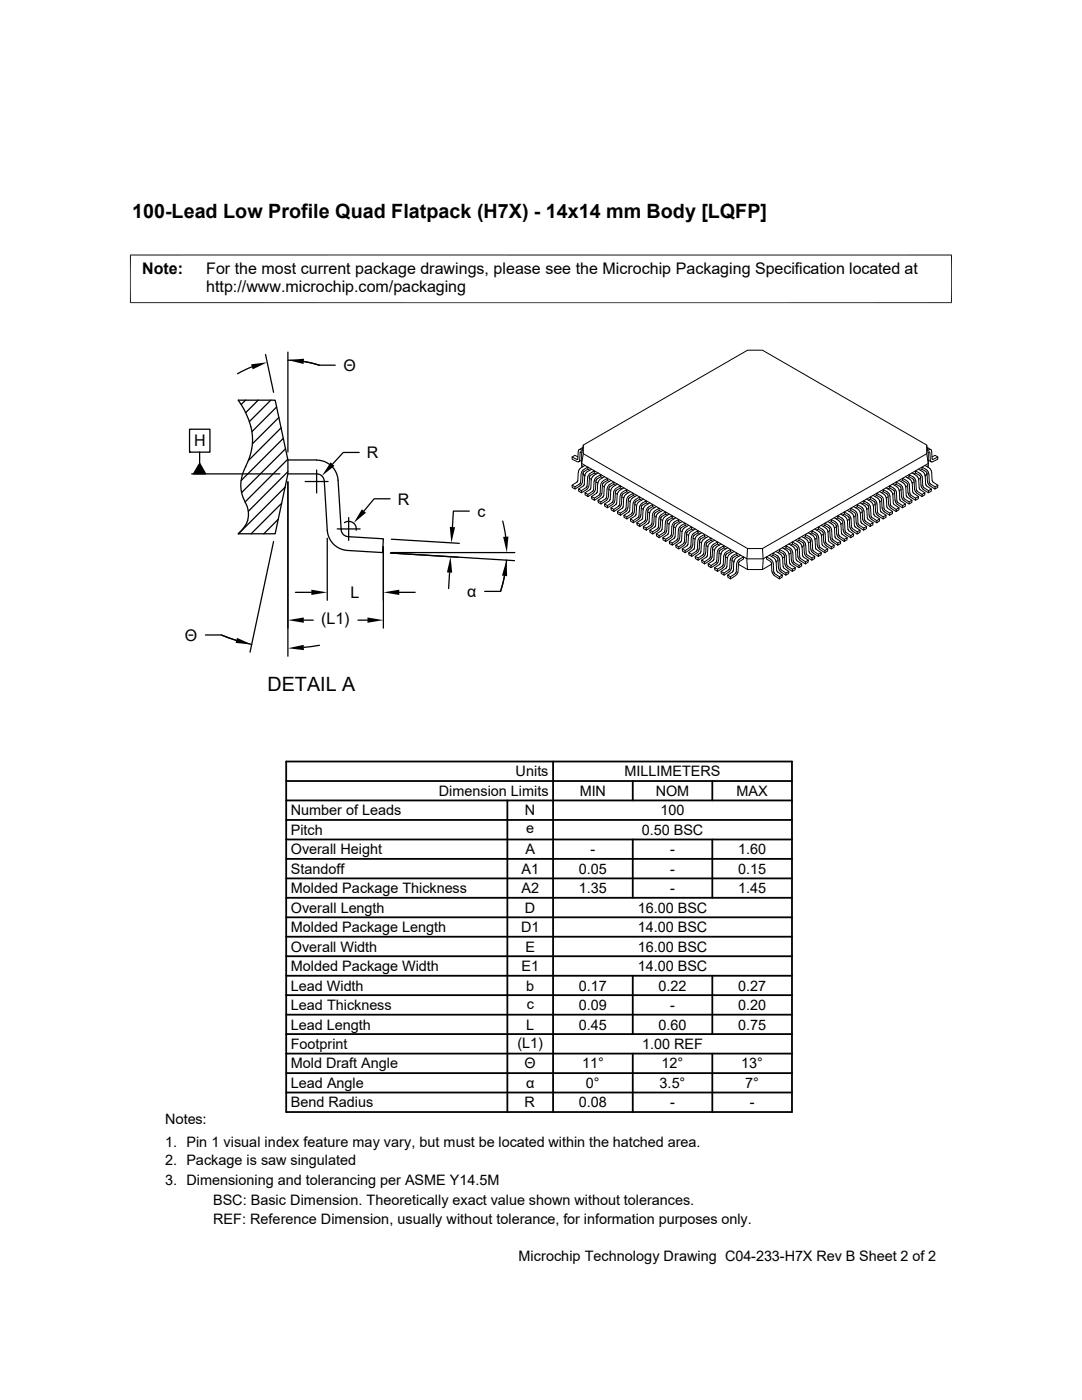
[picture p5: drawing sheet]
<svg xmlns="http://www.w3.org/2000/svg" width="216mm" height="279mm" viewBox="0 0 216 279" stroke-linecap="round" stroke-linejoin="round" font-family="sans-serif">
<g fill="none" stroke="#000" stroke-width=".2">
<path d="M26 50.8v9.7M189.9 50.8v9.7M189.9 50.9h-164M25.9 60.4h164M114.2 96.8l.5 .4v.4l-.5-.3zM115.3 95.9l-.2 .3-.9 .6M115.3 91.2l-.6-.3-.5 .3M115.4 97.6l.6 .3v.4l-.5-.3zM115.6 92l-.1 .1M115.7 91.8l-.1 .2M115.7 97l-1 .6M115.7 93.5l-.3 .6-.1 1.8"/>
<path d="M115.8 96.4l-1.1 .8M115.8 96.2v.1M115.8 96.3v.1M116 89.8l-.4-.1-.2 .2-.1 1.8-1.1-.5v.5l1 .5 .3-.1M116 89.8l.2 .1M116.1 92.9v.3M116.1 91.8l-.6 .4M116.1 89.4l-.6 .3M116.1 90.3l-.2-.1-.1 .1-.1 1.5M116.3 89.4h-.2M116.3 94.4l.1 .3 .3 .2-.3-.2M116.3 94.4l-.1 1.9-.5 .7"/>
<path d="M116.4 94.4h.1M116.4 88.8l32.8-18.9h2.9l32.8 18.9v1.8l-32.8 18.9h-2.9l-32.8-18.9zM116.4 88.8l-.3 1.8v1.9l32.9 19h3.3l32.9-19v-1.9l-.3-1.8M116.4 90.6l-.3 1.9v.4l.3 .2M116.4 94.3l.9-.7v-.4l-.9 .5-.4 .6-.1 1.9M116.4 94.3v.1M116.7 98.3l.6 .4v.4l-.5-.3zM116.7 92.9l-.9 .6M117 97.7l-1 .6M117.1 97.2l-1.1 .7M117.2 95.4l-.1 1.7M117.3 95.1v.3"/>
<path d="M117.3 93.6l.4 .3M117.6 95.4l.4 .3M117.6 94.6l-.3 .6M117.6 94.6l1-.6v.4l-.8 .4M117.7 95.1l-.2 1.9-.5 .7M117.8 94.9l-.2 .2M117.8 94.9h.1M118 99.1l.6 .3v.4l-.5-.3zM118 93.6l-1.1 .8-.2 .4-.2 2-1.1 .8M118.2 95.2l-.2 .6-.1 1.6-.2 .3-1 .6M118.3 98l-1 .7M118.3 95l-.1 .3"/>
<path d="M118.4 97.9l-.1 .1M118.4 97.8v.1M118.4 98.3l-1.1 .8M118.5 96.1l-.1 1.7M118.6 95.9v.2M118.6 94.4l.4 .2M118.7 98l-.2 .3M118.8 97.7l-.1 .4M118.9 96.2l.4 .2M118.9 95.3l-.3 .6M118.9 95.3l1-.6v.4l-.8 .5M119 95.9l-.2 1.9"/>
<path d="M119 95.7l-.1 .1M119 95.7v.1M119.1 95.6v.1M119.2 98.1l-.2 .3-1 .7M119.3 99.8l.6 .4v.4l-.5-.3zM119.3 94.4l-1 .6M119.5 98.8l-.9 .6M119.7 98.6l-.2 .2M119.7 98.6v.1M119.7 98.5h.1M119.9 95.1l.3 .3M120 98.8l-.3 .3-1.1 .7"/>
<path d="M120.1 98.5l-.1 .3M120.2 96.9l.4 .3M120.3 96.5l.9-.6v-.4l-.9 .5-.4 .5-.1 2M120.3 96.5l-.2 2M120.3 99.1l-1 .7M120.6 97.3l-.3 1.9M120.6 97v.3M120.6 95.1l-.9 .6-.3 .5-.2 1.9M120.9 99.5l-1 .7M121 99.4l-.2 .1M121 99.2v.2M121.2 95.9l.3 .2"/>
<path d="M121.5 97.7l.4 .2M121.5 97.4l-.2 2-.3 .5-1.1 .7M121.6 99.9l-1 .7M121.7 97.1l-.2 .2M121.7 96.6l.8-.4v.4l-.8 .5M121.7 96.7l-.5 .7-.1 1.8M121.9 95.9l-.9 .5-.4 .7M122 97.5l-.1 .5-.1 1.6-.2 .3M122.2 97.2l-.2 .3M122.3 100l-.2 .3M122.5 98.1l-.2 1.8M122.5 96.6l.3 .2"/>
<path d="M122.8 98.2l-.1 1.6-.2 .5M122.8 98.4l.4 .2M122.8 98.1v.1M122.9 98l-.1 .1M122.9 97.9v.1M123 97.8l.8-.4v-.5l-.9 .6-.4 .6M123 97.9h-.1M123.2 96.6l-1 .7M123.8 97.4l.3 .2M124.1 98.9l-.1 1.9M124.1 99.2l.4 .2M124.2 98.7l.9-.6v-.4l-.9 .5-.4 .5-.2 2.1"/>
<path d="M124.2 98.8l-.1 .1M124.5 99.3l-.1 1.8M124.5 97.4l-.9 .5-.4 .5-.2 2M125.1 98.1l.3 .2M125.4 99.7l-.2 1.9-.4 .5-1 .7M125.4 99.9l.4 .2M125.4 99.6v.1M125.6 98.9l.8-.5v.5l-.8 .4-.2 .3M125.6 98.9l-.5 .7-.3 2M125.8 98.1l-.9 .5-.4 .7M126.4 98.9l.3 .2M126.7 99.8l-.2 .3"/>
<path d="M126.9 99.6l.8-.4v.4l-.8 .5M126.9 99.7l-.2 .1M127.1 98.9l-.9 .5-.4 .5-.2 2M127.7 99.6l.3 .2M128.4 99.6l-1 .6M172.9 99.6l1 .6M173.7 99.6l-.4 .2M174.2 98.9l.9 .5 .3 .3M174.4 99.6l-.7-.4v.4l.7 .5M174.4 99.7l.4 .4M174.9 98.9l-.3 .2M175.4 99.8l.1 .3"/>
<path d="M175.5 98.1l.9 .5 .4 .7M175.7 98.9l-.8-.5v.5l.8 .4M175.7 98.9l.2 .2M175.7 99.3l.2 .3M175.9 99.6l.1 1.9 .4 .6M175.9 99.9l-.3 .2M175.9 99.1l.4 .5 .1 1.9M176.2 98.1l-.3 .2M176.8 99.3v.2M176.8 97.4l.9 .5 .4 .7M176.9 99.5l.1 1.8M177 98.1l.2 .2"/>
<path d="M177 98.1l-.8-.4v.4l.9 .6M177.1 98.8l.3 2M177.2 99.2l-.4 .2M177.2 98.3l.3 .6 .2 1.9M177.5 97.4l-.3 .2M178.1 98.6l.2 1.8M178.1 96.6l.8 .5M178.3 97.9h.1M178.4 97.9v.1M178.4 98l.1 .1M178.5 98.1l.3 2.2M178.5 97.6l-1-.7v.5l.8 .4"/>
<path d="M178.5 98.4l-.4 .2M178.5 97.6l.3 .5M178.8 96.6l-.3 .2M178.8 98.1l.3 2.1M178.9 97.1l.2 .2M179.1 97.2l.2 .3M179.3 97.5l.3 2.2M179.4 95.9l.8 .4M179.6 99.7l.1 .2M179.6 97.1l.2 .2M179.6 96.6l-.8-.4v.4l.8 .5M179.6 96.7l.5 .7 .2 1.8"/>
<path d="M179.7 99.9l1 .7M179.8 97.4l.2 2.2 1.4 1M179.8 97.7l-.4 .2M180.1 95.9l-.3 .2M180.1 96.3l.6 .8M180.3 99.2v.2M180.3 99.4l.2 .1M180.4 99.5l1 .7M180.7 95.1l.8 .5M180.7 97v.3M180.7 97.3l.2 1.7M180.8 99l.2 .2"/>
<path d="M181 99.1l1 .7M181 96.5l.2 2M181 96.5l-.9-.6v-.4l.9 .5 .4 .5 .1 2M181.1 96.9l-.4 .3M181.2 98.5l.2 .3M181.4 98.8l.2 .3 1.1 .7M181.4 95.1l-.3 .3M181.4 95.6l.3 .2M181.6 98.5h.1M181.6 98.6v.1M181.6 98.6l.2 .2M181.7 95.8l.3 .7 .1 1.6"/>
<path d="M181.7 98.8l1 .6M182 94.4l1 .6M182.1 98.1l.2 .3 1 .7M182.2 95.6v.1M182.2 95.6l-.8-.5v-.4l.9 .5 .4 .7M182.2 95.7l.1 .1M182.3 95.7l.1 .1M182.4 95.9l.1 1.9M182.4 96.2l-.4 .2M182.5 97.7l.1 .4M182.6 98l.3 .4 1.1 .7M182.7 94.4l-.3 .2"/>
<path d="M182.7 99.4l.6-.3-.1 .4-.5 .3zM182.7 95.9l.1 1.8M182.9 97.7v.1M182.9 97.8v.1M182.9 97.9l.1 .1M183 95l.2 .3M183 98l1 .7M183.2 95.2l.1 .6 .1 1.6 .2 .3M183.3 93.6l.8 .5 .4 .6 .2 1.9 .2 .4M183.5 94.9l.1 .2M183.5 94.8l-.8-.4v-.4l.9 .5 .4 .7M183.6 97.7l1 .6"/>
<path d="M183.6 95.1l.3 2.2 1.4 1M183.7 95.4l-.4 .3M184 93.6l-.4 .3M184 98.7l.6-.4-.1 .5-.5 .3zM184 95.1l.1 1.9M184.1 97l.1 .1M184.2 97.2l1.1 .7M184.6 92.9l.8 .5 .4 .5 .2 2M184.9 97l.9 .6M184.9 94.3l.1 .1M184.9 94.3l-.9-.7v-.4l1.1 .8 .2 .6M184.9 90.6l.3 1.9v.4l-.3 .2"/>
<path d="M185 94.4l-.1 .3-.3 .2 .3-.2M185 94.4l.1 2 .4 .5 1 .7M185 89.4h.2M185.2 90.3l.2-.1 .1 .1 .1 1.5M185.2 89.4l.5 .3-.6 .2M185.2 91.8l.6 .4M185.2 92.9v.3M185.3 97.9l.5-.3v.4l-.5 .3zM185.4 94.6l.1 1.7M185.5 96.3v.1M185.5 96.4l1.1 .8M185.6 91.8l.1 .2"/>
<path d="M185.7 92l.1 .1M185.8 89.7l.1 .4 .1 1.6 1.1-.5v.5l-1 .5-.3-.1M186 91.2l.6-.3 .5 .3M186 95.9l.2 .3M186.2 96.2l.9 .6M186.6 97.2l.5-.4v.5l-.6 .3zM120.6 100.6l.6 .3v.4l-.6-.3zM121.9 101.3l.6 .4v.4l-.6-.4zM122.2 100.3l-1 .6M122.5 100.3l-.2 .3-1.1 .7M123 100.5l-1.1 .8M123 100.5v.1"/>
<path d="M123.2 102.1l.6 .3v.4l-.6-.3zM123.4 101l-.9 .7M123.5 100.9l-.1 .1M123.6 100.8l-.1 .1M123.8 101l-.3 .4-1 .7M124 100.7l-.2 .3M124.3 101.3l-1.1 .8M124.3 101.1v.2M124.5 102.8l.6 .3v.5l-.6-.3zM124.8 101.6l-1 .8M125.5 102.2l-1 .6M125.5 102.1l-.1 .1"/>
<path d="M125.6 102l-.1 .2M125.6 101.9h.1M125.8 103.6l.6 .3v.4l-.6-.3zM126 103l-.9 .6M126.2 102.8l-.2 .1M126.3 100.4l-.2 2-1 .7M126.4 102.5l-.2 .3M126.5 100.1l-.2 .3M126.6 102l-.2 .6M126.7 100.7l.3 .2M126.7 100.4l-.1 1.6M126.8 100.1l-.1 .2"/>
<path d="M126.9 102.8l-1.1 .8M126.9 100.1l-.1 .1M126.9 102.6v.1M126.9 102.7v.1M127.1 104.3l.6 .3v.5l-.6-.3zM127.2 100.5l-.2 .5-.1 1.6M127.4 103.2l-1 .7M127.4 100.2l-.2 .3M127.4 103.1v.1M127.5 103l-.1 .1M127.7 103.3l-1.3 1M127.8 103l-.1 .3"/>
<path d="M127.9 102.8l-.1 .2M128 101.4l.3 .2M128 101.1l-.1 1.7M128.1 100.9l-.1 .2M128.2 100.4l.7-.5v.5l-.8 .5M128.2 103.5l-1.1 .8M128.2 100.4l-.6 .7-.1 1.9M128.3 101.8l-.1 1.7M128.4 105.1l.5 .3 .1 .4-.6-.3zM128.4 101.5l-.1 .3M128.5 101.2l-.1 .4M128.6 104l-.9 .6"/>
<path d="M128.7 101l-.2 .3M128.7 103.9l-.1 .1M128.8 103.8l-.1 .1M128.9 100.4l.4 .2M129 104l-1.3 1.1M129.1 103.7l-.1 .3M129.2 102.2l.4 .2M129.3 101.9l-.2 1.8M129.4 104.4l-1 .7M129.5 101.1l.7-.4v.4l-.7 .5-.2 .3M129.5 101.2l-.4 .2-.2 .5-.1 1.9M129.5 104.2l-.1 .2"/>
<path d="M129.7 105.8l.5 .3 .1 .5-.6-.4zM129.7 102.3l-.2 1.9M129.7 100.4l-1 .6M129.9 105.2l-.9 .6M130 101.7l-.4 .6M130.1 105l-.2 .2M130.2 102.6l-.2 2-1.1 .8M130.2 101.1l.4 .2M130.3 104.8l-.2 .3M130.5 102.9l.4 .2M130.6 102.7l-.1 1.5-.2 .6M130.6 102.6v.1"/>
<path d="M130.6 105.2l-.9 .6M130.7 105.1l-.1 .1M130.7 105v.1M130.8 101.9l.7-.5v.5l-.8 .4-.1 .3M130.8 101.9l-.4 .3-.2 .4M130.8 104.9l-.1 .2M130.8 104.9h.1M131 106.6l.5 .3 .1 .4-.6-.3zM131 101.1l-1 .6M131.1 102.7l-.3 2.2M131.2 105.9l-.9 .7M131.3 102.5l-.2 .2"/>
<path d="M131.4 105.2l-.2 .3-1 .6M131.5 103.6l-.1 1.6M131.5 103.4v.2M131.5 101.9l.4 .2M131.6 105.5l-.4 .4M131.8 103.7l.4 .2M131.9 103.3l-.3 2.2M131.9 105.9l-.9 .7M132 103.1l-.1 .2M132 103.1l.8-.5v-.4l-.8 .5-.5 .7M132 105.8l-.1 .1M132.1 105.7l-.1 .1"/>
<path d="M132.1 105.6v.1M132.3 107.3l.5 .3 .1 .5-.6-.4zM132.3 101.9l-1 .6M132.6 106.1l-1.1 .8M132.8 104.4l-.2 1.7M132.8 104.1l.4-.7 .9-.5v.5l-.8 .4-.2 .4-.1 1.8M132.8 104.1v.3M132.8 102.6l.4 .2M133 106l-.4 .6-1 .7M133.1 104.4l.4 .2M133.2 106.7l-.9 .6M133.3 106.5l-.1 .2"/>
<path d="M133.5 104.5l-.2 2M133.6 108.1l.5 .3 .1 .4-.6-.3zM133.6 102.6l-.9 .5-.4 .5-.2 2M134 106.7l-.2 .3-1 .6M134 107.3l-1.1 .8M134 105.1v1.6M134.1 103.4l.4 .2M134.2 107l-.2 .3M134.4 105.1l.4 .3M134.5 104.8l-.3 2.2M134.5 107.4l-.9 .7M134.6 107.4h-.1"/>
<path d="M134.6 107.3v.1M134.6 104.1l.8-.4v.4l-.8 .5-.1 .2M134.6 104.1l-.3 .3-.2 .7M134.7 107.2l-.1 .1M134.9 108.8l.5 .3v.5l-.5-.4zM134.9 103.3l-.9 .6-.5 .6M135 105l-.3 2.2M135.1 108.2l-.9 .6M135.3 107.4l-.2 .3-1 .7M135.3 108l-.2 .2M135.4 104.1l.4 .2M135.5 107.8l-.2 .2"/>
<path d="M135.7 105.9l.4 .2M135.9 105.4l.8-.5v-.5l-.9 .5-.4 .6-.1 1.9M135.9 105.4l-.2 .2-.1 1.6-.1 .6M135.9 108l-1 .8M136 107.9l-.1 .1M136.1 104.1l-.8 .5-.3 .4M136.1 109.5l.6 .4v.4l-.5-.3zM136.4 108.5l-1 .6M136.5 108.2l-.1 .3M136.7 104.9l.4 .2M136.9 108.2l-.4 .7-1.1 .7M137 106.6l.4 .2"/>
<path d="M137.2 106.1l.8-.5v-.4l-.9 .5-.4 .5-.1 2M137.2 106.1l-.2 .3-.1 1.8M137.2 108.8l-1.1 .7M137.4 106.8l-.2 2M137.4 104.8l-.9 .6-.3 .5-.2 2M137.4 110.3l.6 .3v.4l-.5-.3zM137.7 109.3l-1 .6M137.8 108.9l-.2 .3M138 105.6l.3 .2M138.3 107.1l-.2 2-.3 .5-1.1 .7M138.3 107.4l.4 .2M138.4 109.6l-1 .7"/>
<path d="M138.5 106.4l.8-.5v.4l-.8 .5-.2 .3M138.5 106.4l-.5 .7-.1 1.8M138.5 109.5v.1M138.6 109.4l-.1 .1M138.7 107.5l-.2 1.9M138.7 105.6l-.9 .5-.4 .7M138.7 111l.6 .4v.4l-.6-.3zM138.8 107.2l-.1 .3M139 110l-1 .6M139.1 110.3l-1.1 .7M139.3 106.8l-.5 .4M139.3 106.3l.3 .3"/>
<path d="M139.4 110l-.2 .3M139.6 107.3l-.3 .5-.2 1.9-.2 .3M139.6 107.3l1-.6v.4l-.8 .4-.2 .4M139.6 107.9l-.2 2.1M139.6 108.1l.4 .3M139.7 110.4l-1 .6M139.8 110.3l-.1 .1M139.8 110.1v.1M139.8 110.2v.1M140 106.3l-.8 .5M140 111.8l.6 .3v.4l-.6-.3zM140.3 110.7l-1 .7"/>
<path d="M140.3 110.7h-.1M140.4 110.4v.1M140.4 110.5l-.1 .2M140.4 111l-1.1 .8M140.6 107.1l.3 .2M140.9 108l-.4 .8-.1 1.6M140.9 108.9l.4 .2M141.1 107.9l.8-.5v.4l-.9 .6-.2 2-.3 .6M141.1 111l-1.1 .8M141.1 107.9l-.2 .1M141.1 110.8v.2M141.3 107.1l-.9 .5-.4 .5-.1 2"/>
<path d="M141.3 112.5l.6 .4v.4l-.6-.3zM141.6 111.4l-1 .7M141.7 111.3l-.1 .1M141.7 111.8l-1.1 .7M141.8 108.3l-.3 .3-.2 .4-.1 1.8M141.9 107.8l.3 .2M142.1 111l-.3 .8M142.2 108.8l-.3 .5-.2 1.9M142.2 109.6l.4 .2M142.2 109.4l-.1 1.6M142.4 108.6l.8-.4v.4l-.8 .4M142.4 108.6l-.2 .2"/>
<path d="M142.4 109.1l-.2 .3M142.5 110l-.1 1.8-1.1 .7M142.6 107.8l-.8 .5M142.6 113.3l.6 .3v.4l-.6-.3zM142.6 109.7v.3M142.7 109.5l-.1 .3M142.9 112.2l-1 .7M143 112l-.1 .2M143 112.5l-1.1 .8M143.2 108.6l.3 .2M143.2 112.2l-.2 .3M143.3 109.8l-.3 2.2"/>
<path d="M143.5 110.4l.3 .2M143.5 109.5l-.2 .3M143.5 109.5l1-.6v.4l-.8 .5M143.5 110.1l-.1 1.6-.2 .6M143.6 112.7l-1 .6M143.7 109.8l-.2 .3M143.7 112.5l-.1 .1M143.7 112.4v.1M143.8 110.7l-.1 1.7M143.9 114l.6 .4v.4l-.6-.4zM143.9 108.6l-1.2 .9M144.2 109.9l-.4 .8"/>
<path d="M144.3 113.2l-1.1 .8M144.3 112.7l-.1 .3-1 .6M144.5 109.3l.3 .2M144.8 111.1l.3 .2M144.8 110.9l-.1 1.8-.4 .6M144.8 110.9l.1-.3 .9-.5v-.5l-.9 .6-.4 .5-.2 1.9M145 113.2l-1.1 .8M145 113.1v.2M145.1 111.5v1.6M145.2 114.8l.6 .3v.4l-.6-.3zM145.2 109.3l-1 .6M145.5 114.2l-1 .6"/>
<path d="M145.5 113.6l-1 .8M145.7 110.5l-.3 .3-.3 .7M145.8 111.6l-.3 2M145.8 110.1l.3 .2M146 111.9l.4 .2M146.1 111.6l-.2 1.8-.5 .8M146.2 114.2l-1 .6M146.3 111.3l.7-.5v-.4l-.8 .5-.5 .7M146.3 111.3l-.2 .3M146.3 113.8l-.2 .4M146.5 110.1l-.8 .4M146.6 111.7l-.2 .5-.1 1.6"/>
<path d="M146.8 114.4l-1 .7M147 112.6l-.2 1.8M147 110.8l.4 .2M147.2 112l-.2 .6M147.3 112.6l1.9 1.1h2.9l1.8-1.1M147.4 111.8l-.2 .2M147.4 111.8l1-.7v.5l-.8 .4-.2 .4M147.4 112.4l-.2 1.9-.4 .5-1 .7M147.8 110.8l-.9 .5-.3 .4M149.2 109.5l-.2 2 .2 2.2M152.1 109.5l.2 2-.2 2.2M153.5 110.8l1.2 .9"/>
<path d="M153.9 112.4l.1 1.6M153.9 111.8l-.9-.7v.5l.7 .4 .2 .4M153.9 111.8l.2 .2M154 114l.4 .7 1.1 .8M154.1 112l.2 .6 .1 1.6 .1 .2M154.2 110.8l-.3 .2M154.5 114.4l1 .7M154.7 111.7l.2 .5 .1 1.6M154.8 110.1l.8 .4M155 113.8l.2 .4M155.2 114.2l.9 .6M155.2 111.6l-.1-.3-.9-.5v-.4l.9 .5 .4 .5 .3 2.2"/>
<path d="M155.2 111.9l-.3 .2M155.2 111.6l.2 2 .4 .5 1 .7M155.5 110.1l-.3 .2M155.5 115.1l.6-.3v.4l-.6 .3zM155.6 110.5l.5 .8 .2 1.8M155.8 113.6l1 .8M156.1 109.3l.9 .5 .4 .6 .1 1.9M156.3 113.1v.2M156.3 113.2l.2 .2M156.4 113.4l1 .6M156.5 110.9l-.1-.3-.9-.5v-.5l.9 .6 .4 .5 .2 1.9M156.5 111.1l-.4 .2"/>
<path d="M156.5 110.9l.2 1.8 .3 .6M156.8 114.4l.6-.4v.4l-.6 .4zM156.8 109.3l-.3 .2M157 113.2l1.1 .8M157 112.7l.1 .3 1 .6M157.4 108.6l.9 .5 .3 .4M157.6 112.3v.1M157.6 112.4v.1M157.6 112.5l.2 .1M157.7 112.7l1 .6M157.8 110.4l-.4 .2M157.8 110.1l.1 1.6 .2 .6"/>
<path d="M157.8 109.5l-1-.6v.4l.8 .5 .2 .3M157.8 109.5l.2 .3M158 109.8l.2 .5 .1 1.6 .1 .3M158.1 112.2l.2 .3M158.1 113.6l.6-.3v.4l-.6 .3zM158.1 108.6l-.3 .2M158.3 112.5l1.1 .8M158.4 112.2h.1M158.5 112.2l.9 .7M158.6 109.5l.3 2.3 1.1 .7M158.7 107.8l.8 .5M159.1 109.4l-.2-.3-.8-.5v-.4l1.1 .7 .2 .4 .2 2.1 1.1 .7"/>
<path d="M159.1 109.4l.2 1.9 .3 .5 1.1 .7M159.1 109.6l-.4 .2M159.4 107.8l-.3 .2M159.4 112.9l.6-.4v.5l-.6 .3zM159.5 108.3l.4 .4 .1 .5M160 107.1l1.1 .7 .2 .7M160.1 109.2l.1 1.8M160.2 111l1.1 .8M160.3 108.4l.2 2 .3 .6M160.4 108l-1-.6v.4l.9 .6M160.4 108.9l-.4 .2M160.4 108l.3 .6 .2 1.8"/>
<path d="M160.7 107.1l-.3 .2M160.7 112.1l.6-.3-.1 .4-.5 .3zM160.9 111l1.1 .8M160.9 110.4l.1 .3 1 .7M161.3 106.3l.9 .5 .3 .4M161.4 108.5l.1 1.7M161.5 110.2v.1M161.5 110.3l.1 .1M161.6 107.6l.1 .2M161.6 110.4l1 .6M161.6 107.8l.3 2.2M161.7 107.3l-1-.6v.4l.8 .5"/>
<path d="M161.7 108.1l-.4 .3M161.7 107.3l.3 .5 .2 2.1 1.1 .7M161.9 110l.2 .3M162 111.4l.6-.4v.5l-.6 .3zM162 106.3l-.4 .3M162.2 110.3l1.1 .7M162.5 107.2l.1 .3M162.6 105.6l.8 .5 .5 .7M162.6 107.5l.2 1.9M162.8 109.4v.1M162.8 106.4l-.8-.5v.4l.8 .5 .2 .3M162.8 106.4l.2 .2"/>
<path d="M162.8 109.5l.1 .1M162.9 109.6l1 .7M162.9 107.1h.1M163 107.1l.1 1.6 .3 .8M163 107.4l-.4 .2M163 106.5l.3 .6 .2 2 1.1 .8M163.3 110.6l.6-.3v.4l-.6 .3zM163.3 105.6l-.4 .2M163.4 109.5l1.2 .8M163.9 106.8l.2 2M163.9 104.8l.8 .6 .4 .5 .3 2M164.1 108.8l1.1 .7"/>
<path d="M164.1 106.1l.3 2.1M164.3 105.8l-1-.6v.4l.8 .5M164.3 106.6l-.4 .2M164.3 105.8l.4 .8v1.6M164.4 108.2l.5 .7M164.6 104.9l-.4 .2M164.6 109.9l.6-.4-.1 .5-.5 .3zM164.8 108.2l.2 .3M164.9 108.9l1 .7M164.9 108.5l1 .6M165.2 104.1l.7 .4M165.3 107.9l.1 .1"/>
<path d="M165.4 108l1.1 .8M165.4 105.4l.4 2.4M165.4 105.4l-.8-.5v-.5l.8 .5 .5 .6 .1 1.9M165.6 105.9l-.4 .2M165.8 107.8l.2 .2M165.9 109.1l.6-.3-.1 .4-.5 .4zM165.9 104.1l-.4 .2M165.9 104.5l.2 .2M166 108l.2 .2M166.1 107.4l.1 .4M166.2 104.7l.1 .3M166.2 108.2l1 .6"/>
<path d="M166.2 107.8l1 .6M166.3 105l.3 2.2M166.5 103.3l.7 .5M166.6 107.2l.1 .1M166.7 107.3v.1M166.7 104.1l.5 .8 .1 1.8M166.7 104.1l-.8-.4v.4l.8 .5 .1 .2M166.8 107.4h.1M166.8 107.4l.9 .7M166.8 104.8l.3 2.2M166.9 105.1l-.4 .3M167.1 107l.2 .3"/>
<path d="M167.2 108.4l.5-.3v.4l-.5 .3zM167.2 103.4l-.4 .2M167.2 103.8l.2 .2M167.3 107.3l1.1 .8M167.3 106.7l.2 .3 1 .6M167.4 104l.2 .2M167.6 104.2l.2 .3M167.7 102.6l.9 .5 .4 .5 .2 2.1M167.8 104.5l.1 1.9M167.9 106.4l.1 .1M168 106.5v.1M168 106.6l.1 .1"/>
<path d="M168.1 106.7l.9 .6M168.2 104.4l-.4 .2M168.2 105.7l-.1-1.6-.1-.3-.8-.4v-.5l.9 .5 .3 .6 .2 1.9M168.3 105.7v.3M168.3 106l.4 .6 1 .7M168.5 102.6l-.4 .2M168.5 107.6l.5-.3v.4l-.6 .4zM168.6 105.9l.1 .2M168.7 106.1l1.1 .8M169 101.9l1 .6M169.2 105.7l.1 .1M169.3 105.8l.1 .1"/>
<path d="M169.3 103.1l.2 .3v1.6l.2 .5M169.3 103.1l-.8-.5v-.4l.9 .5 .3 .5 .2 2M169.4 105.9l.9 .7M169.5 103.7l-.4 .2M169.7 105.5l.3 .4 1 .7M169.8 106.9l.5-.3v.4l-.6 .3zM169.8 101.9l-.4 .2M169.9 105.2l.2 .3 .9 .6M170 102.5l.2 .2M170.2 102.7l.2 .6 .1 1.6M170.3 101.1l.9 .5 .3 .4M170.5 104.9h.1"/>
<path d="M170.5 104.9l.1 .2M170.5 101.9l.4 .3 .2 .6M170.5 101.9l-.7-.5v.5l.7 .4 .2 .3M170.6 105v.1M170.6 105.1l.1 .1M170.7 105.2l.9 .6M170.7 102.6l.3 2.2M170.8 102.9l-.4 .2M171 104.8l.2 .3M171 106.1l.6-.3v.4l-.6 .4zM171 101.1l-.3 .2M171.1 102.8l.2 1.8 1.1 .8"/>
<path d="M171.2 105l1.1 .8M171.5 102l.1 .3M171.6 100.4l.9 .5 .4 .7M171.6 102.3l.2 1.8M171.8 104.1v.1M171.8 104.2l.1 .2M171.8 101.2l.6 .7 .2 2M171.8 101.1l-.8-.4v.4l.8 .5 .2 .3M171.9 104.4h.1M172 104.4l.9 .7M172 101.9l.2 1.8M172.1 102.2l-.4 .2"/>
<path d="M172.2 103.7l.1 .3M172.3 104l1.3 1.1M172.4 100.4l-.4 .2M172.4 105.4l.5-.3v.4l-.6 .3zM172.6 103.9l.1 .1M172.7 104l1 .6M172.9 101.5l.2 1.9M173.1 103.4v.1M173.1 103.5l1.1 .8M173.2 100.9l.1 .2M173.2 100.9l-.8-.5v-.5l.8 .6 .4 .5 .2 2M173.3 101.1v.1"/>
<path d="M173.3 101.2l.2 1.8M173.4 101.4l-.4 .2M173.5 103l.1 .3M173.6 103.3l1.3 1M173.7 104.6l.5-.3v.5l-.6 .3zM173.8 103l.1 .1M173.9 103.1l1 .8M173.9 100.2l.2 .3M174.1 100.5l.2 .5M174.3 101l.1 1.7M174.4 102.7v.1M174.4 100.1l.1 .1"/>
<path d="M174.4 102.8l1.1 .8M174.5 100.1l.1 .2M174.6 100.4h.1M174.6 100.4l.1 1.6 .2 .6M174.6 100.7l-.3 .2M174.8 100.1l.2 .3M174.9 102.5l.2 .3M174.9 103.9l.6-.3v.4l-.6 .3zM174.9 100.4l.3 2 1 .7M175.1 102.8l.2 .1M175.2 103l1 .6M175.5 100.1l.1 .2"/>
<path d="M175.6 100.3l.1 1.6M175.7 102l.1 .2M175.8 102.1l1 .7M176.2 103.1l.6-.3v.5l-.6 .3zM176.4 102l1.1 .8M176.4 101.5v.1M176.4 101.6l1.1 .8M177 101.3l1.1 .8M177.3 100.7l.2 .3M177.5 101l.2 .3M177.5 102.4l.6-.3v.4l-.6 .3zM177.7 101.3l1.1 .8"/>
<path d="M177.7 100.8v.1M177.7 100.9l1.1 .8M178.3 100.5v.1M178.3 100.5l1.1 .8M178.8 100.3l.1 .3M178.8 101.7l.6-.4v.4l-.6 .4zM179 100.6l1.1 .7M179.1 100.2l.1 .1M179.2 100.3l.9 .6M180.1 100.9l.6-.3v.4l-.6 .3zM181.4 100.2l.6-.4-.1 .5-.5 .3z"/>
</g>
<g fill="none" stroke="#000" stroke-width=".25">
<path d="M49 79.9l-.9 .8M50.2 73.2l-2.8 1.4M51.5 79.9l-2.5 2.5M53 70.7l1.6 7.6M54 79.9l-4.3 4.3M57.4 70.3v19.9M57.4 71.9a19.7 19.7 0 0 1 6.3 1M60.6 72.1l3.1 .8M63.7 72.9h3.2M37.8 85.7h4.1v4.5h-4.1zM37.8 90.2h.1M38.2 94.6h17.7"/>
<path d="M39.8 92.5l1.2 2.1h-2.4zM39.8 90.2v2.3M55.2 81.2l-4.9 4.9M55.6 83.3l-5.2 5.3M56.1 85.4l-6.5 6.5M56.5 87.5l-8.4 8.4M56.9 97.2l-9.3 9.3M57 89.6l-8.8 8.7M57.4 91.7l-8.5 8.5a7.2 7.2 0 0 1 .1-7.1 11.3 11.3 0 0 0-.2-11.3l-1.3-1.9h7.4l2.5 11.9v2.8l-2.5 11.9h-7.4l1.4-1.5M57.4 94.6h5.8a1.56 1.56 0 0 1 1.5 1.4l.6 9.8a4.3 4.3 0 0 0 4 4.1l7 .4 .2-2.8-7-.4a1.53 1.53 0 0 1-1.4-1.4M57.4 94.1l-7.8 7.9M57.4 91.8h5.8"/>
<path d="M57.4 96.2v34.8M60.9 96.1h4.6M63.2 93.8v4.6M63.2 91.8a4.3 4.3 0 0 1 4.3 4l.6 9.9M71.7 90.3h-3.2l-2.1 2.3M77.8 99.5h-3.1l-2.1 2.5M48.9 100.2a4.8 4.8 0 0 1 .5 3.6M49.4 103.8l-.5 1.2M54.6 108.1l-4.7 22.1M55.5 103.6l-2.9 2.9M56.2 100.4l-6.1 6.1M58.9 118.2h3.2"/>
<path d="M65.3 107.4v12.4M67.3 105.6h4.6M68.7 104.3a1.52 1.52 0 0 1 1.7 0 1.52 1.52 0 0 1 .7 1.5M69.6 103.3v4.5M76.5 109.1v16.2M78.1 107.6l13.6 .8M78.1 110.3h24.6M79.7 118.2h3.1M89.7 114.3l-.2 3.2M91.5 111.2l-13.6-.8 24.8 1.5M93.6 102h-3.1l-.2 3.2M96.7 118h3.2"/>
<path d="M100.3 104l.6 3.1M100.7 114.9l-.8 3.1M101.1 111.8l-.4 3.2-.8 3M41 126.7h3.2l2.9 1.1M44.2 126.7l2.9 1.1 3.1 .8M60.6 123.8h1.9M63.8 128.8l-3.2 .4M71.4 123.8h1.9"/>
</g>
<g fill="none" stroke="#000" stroke-width=".36">
<path d="M57.1 159.7h100.9M57.1 155.9h100.9M57.1 152h100.9v69.9h-100.9zM101.2 159.7v62.2M110.4 152v69.9M126.3 155.9v3.8M142.1 155.9v3.8M57.1 171.4h100.9M57.1 167.5h100.9M57.1 163.6h100.9M57.1 179.2h100.9M57.1 175.3h100.9"/>
<path d="M126.3 167.5v11.7M142.1 167.5v11.7M57.1 198.6h100.9M57.1 183.1h100.9M57.1 190.8h100.9M57.1 186.9h100.9M57.1 194.7h100.9M126.3 194.7v11.7M142.1 194.7v11.7M57.1 206.4h100.9M57.1 210.3h100.9M57.1 214.2h100.9"/>
<path d="M57.1 202.5h100.9M57.1 218h100.9M126.3 210.3v11.6M142.1 210.3v11.6"/>
</g>
<g fill="#000">
<path d="M50.1 72.7l3.2-.4-2.9 1.4zM57.4 71.9l3.3-.3-.1 1zM39.8 92.5l1.2 2.1h-2.4zM66 92.3l.7 .7-2.5 2zM62.1 117.7l3.2 .5-3.2 .5zM72.2 101.6l.8 .7-2.4 2.1zM76.5 118.2l3.2-.5v1zM89.9 111.1l.3 3.2-1-.1zM89.7 105.2h1.1l-.7 3.2zM101.1 111.8l.1 3.2-1-.1zM100.4 107.1h1.1l-.4 3.2zM47.3 127.3l2.9 1.3-3.2-.3z"/>
<path d="M57.4 123.8l3.2-.6v1.1zM57.4 129.4l3.2-.7v1.1zM73.3 123.2l3.2 .6-3.2 .5z"/>
</g>
<g font-size="3.9">
<text x="26.4" y="43.5">100-Lead Low Profile Quad Flatpack (H7X) - 14x14 mm Body [LQFP]</text>
<text x="53.4" y="137.9">DETAIL A</text>
</g>
<g font-size="3.2">
<text x="28.4" y="54.7">Note:</text>
<text x="41.1" y="58.3">http://www.microchip.com/packaging</text>
<text x="41.1" y="54.7">For the most current package drawings, please see the Microchip Packaging Specification located at</text>
<text x="68.5" y="74">Θ</text>
<text x="38.7" y="89.1">H</text>
<text x="73.2" y="91.4">R</text>
<text x="79.4" y="100.7">R</text>
<text x="95.3" y="103.1">c</text>
<text x="70" y="119.4">L</text>
<text x="93.2" y="119.1">α</text>
<text x="64.1" y="124.6">(L1)</text>
<text x="36.9" y="127.8">Θ</text>
</g>
<g font-size="2.9">
<text x="102.9" y="155">Units</text>
<text x="124.6" y="155">MILLIMETERS</text>
<text x="87.6" y="158.8">Dimension Limits</text>
<text x="115.7" y="158.8">MIN</text>
<text x="130.8" y="158.8">NOM</text>
<text x="147" y="158.8">MAX</text>
<text x="58" y="162.7">Number of Leads</text>
<text x="58" y="166.6">Pitch</text>
<text x="104.8" y="162.7">N</text>
<text x="105" y="166.3">e</text>
<text x="128" y="166.6">0.50 BSC</text>
<text x="131.8" y="162.7">100</text>
<text x="58" y="170.5">Overall Height</text>
<text x="104.8" y="170.5">A</text>
<text x="117.8" y="170.5">-</text>
<text x="133.7" y="170.5">-</text>
<text x="147.3" y="170.5">1.60</text>
<text x="58" y="178.3">Molded Package Thickness</text>
<text x="58" y="174.4">Standoff</text>
<text x="104.1" y="174.4">A1</text>
<text x="104.1" y="178.3">A2</text>
<text x="115.5" y="174.4">0.05</text>
<text x="115.5" y="178.3">1.35</text>
<text x="133.7" y="178.3">-</text>
<text x="133.7" y="174.4">-</text>
<text x="147.3" y="178.3">1.45</text>
<text x="147.3" y="174.4">0.15</text>
<text x="58" y="182.2">Overall Length</text>
<text x="104.8" y="182.2">D</text>
<text x="127.3" y="182.2">16.00 BSC</text>
<text x="58" y="189.9">Overall Width</text>
<text x="58" y="186">Molded Package Length</text>
<text x="104" y="186">D1</text>
<text x="104.8" y="189.9">E</text>
<text x="127.3" y="186">14.00 BSC</text>
<text x="127.3" y="189.9">16.00 BSC</text>
<text x="58" y="197.7">Lead Width</text>
<text x="58" y="193.8">Molded Package Width</text>
<text x="104" y="193.8">E1</text>
<text x="105" y="197.7">b</text>
<text x="115.5" y="197.7">0.17</text>
<text x="127.3" y="193.8">14.00 BSC</text>
<text x="131.4" y="197.7">0.22</text>
<text x="147.3" y="197.7">0.27</text>
<text x="58" y="201.6">Lead Thickness</text>
<text x="105.1" y="201.3">c</text>
<text x="115.5" y="201.6">0.09</text>
<text x="133.7" y="201.6">-</text>
<text x="147.3" y="201.6">0.20</text>
<text x="58" y="205.5">Lead Length</text>
<text x="58" y="209.4">Footprint</text>
<text x="103.3" y="209.1">(L1)</text>
<text x="105" y="205.5">L</text>
<text x="115.5" y="205.5">0.45</text>
<text x="128.1" y="209.4">1.00 REF</text>
<text x="131.4" y="205.5">0.60</text>
<text x="147.3" y="205.5">0.75</text>
<text x="58" y="213.2">Mold Draft Angle</text>
<text x="104.7" y="213.2">Θ</text>
<text x="116.1" y="213.2">11°</text>
<text x="132" y="213.2">12°</text>
<text x="147.9" y="213.2">13°</text>
<text x="58" y="221">Bend Radius</text>
<text x="58" y="217.1">Lead Angle</text>
<text x="104.7" y="221">R</text>
<text x="105" y="217.1">α</text>
<text x="115.5" y="221">0.08</text>
<text x="116.9" y="217.1">0°</text>
<text x="131.6" y="217.1">3.5°</text>
<text x="133.7" y="221">-</text>
<text x="148.7" y="217.1">7°</text>
<text x="149.6" y="221">-</text>
<text x="32.9" y="224.4">Notes:</text>
<text x="32.9" y="229">1. Pin 1 visual index feature may vary, but must be located within the hatched area.</text>
<text x="32.9" y="232.6">2. Package is saw singulated</text>
<text x="32.9" y="236.6">3. Dimensioning and tolerancing per ASME Y14.5M</text>
<text x="42.5" y="244.3">REF: Reference Dimension, usually without tolerance, for information purposes only.</text>
<text x="42.5" y="240.6">BSC: Basic Dimension. Theoretically exact value shown without tolerances.</text>
<text x="103.5" y="251.7">Microchip Technology Drawing C04-233-H7X Rev B Sheet 2 of 2</text>
</g>
</svg>
